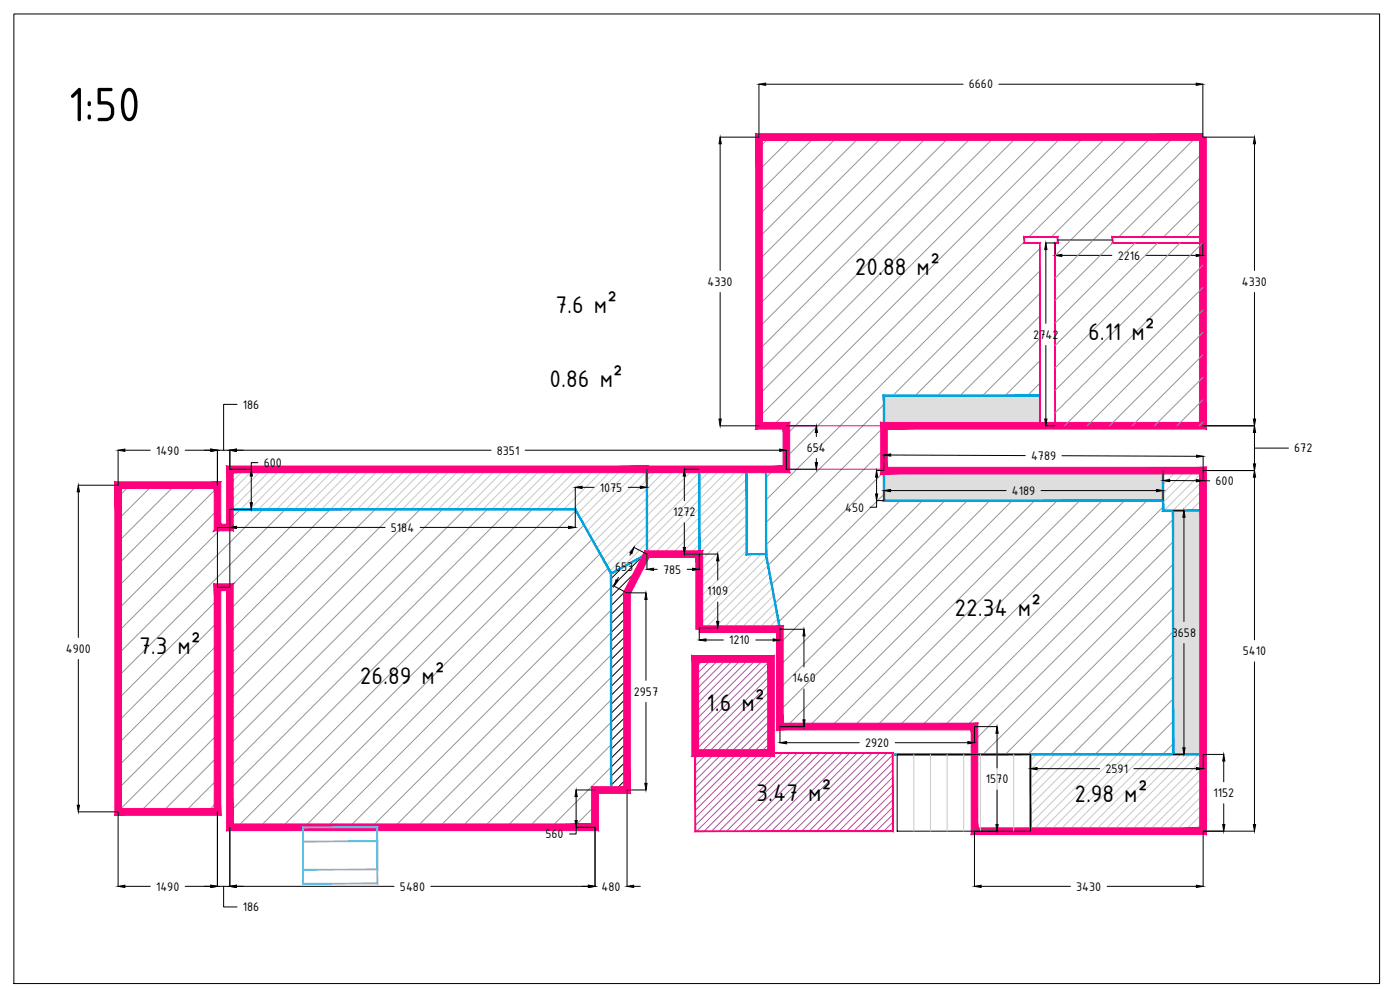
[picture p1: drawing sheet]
<svg xmlns="http://www.w3.org/2000/svg" width="420mm" height="297mm" viewBox="0 0 420 297" stroke-linecap="round" stroke-linejoin="round" font-family="sans-serif">
<!-- layer: 0 -->
<g fill="none" stroke="#939598" stroke-width=".3">
<path d="M231 41.1l-3.2 3.3M237.8 41.1l-10 10M244.5 41.1l-16.7 16.7M251.2 41.1l-23.4 23.5M258 41.1l-30.2 30.2M264.7 41.1l-36.9 36.9M271.4 41.1l-43.6 43.7M278.1 41.1l-50.3 50.4M284.9 41.1l-57.1 57.2M291.6 41.1l-63.8 63.9M298.4 41.1l-70.6 70.6M305.1 41.1l-77.3 77.3"/>
<path d="M311.8 41.1l-84 84.1M318.6 41.1l-86.6 86.7M325.3 41.1l-89.3 89.4M332 41.1l-96 96.1M338.8 41.1l-30 30M345.5 41.1l-29.9 30M352.2 41.1l-35.5 35.6M359 41.1l-42.3 42.3M361 45.8l-25.2 25.3M361 52.6l-18.5 18.5M361 59.4l-11.8 11.7M307.4 72.5l-77.5 77.5"/>
<path d="M312.1 74.5l-44.2 44.2M333.9 72.9l-17.2 17.3M340.7 72.9l-24 24M347.4 72.9l-30.7 30.8M354.2 72.9l-37.5 37.5M360.9 72.9l-44.2 44.2M361 66.1l-5 5M361 79.5l-44.3 44.4M312.1 81.3l-37.5 37.4M312.1 88l-30.7 30.7M312.1 94.8l-24 23.9M361 86.3l-41.5 41.5"/>
<path d="M361 93l-34.7 34.8M361 99.7l-28 28.1M312.1 101.5l-17.2 17.2M312.1 108.2l-10.5 10.5M312.1 115l-3.8 3.7M361 106.5l-21.3 21.3M361 113.2l-14.5 14.6M361 120l-7.8 7.8M265.3 121.4l-35.4 35.4M265.3 128.1l-35.4 35.4M265.3 134.8l-34.8 34.8M361 126.7l-1.1 1.1"/>
<path d="M39 145.6l-3.6 3.5M45.8 145.6l-10.4 10.3M52.5 145.6l-17.1 17M59.2 145.6l-23.8 23.7M65.2 146.3l-29.8 29.8M65.2 153l-29.8 29.8M66.8 158.2l-31.4 31.4M72.2 152.8l-3.2 3.2M78.9 152.8l-43.5 43.5M85.7 152.8l-50.3 50.2M92.4 152.8l-23.4 23.4M99.1 152.8l-30.1 30.2"/>
<path d="M105.9 152.8l-36.9 36.9M112.6 152.8l-43.6 43.7M119.4 152.8l-50.4 50.4M126.1 152.8l-57.1 57.1M132.8 152.8l-63.8 63.9M139.5 152.8l-70.5 70.6M146.3 152.8l-77.3 77.3M153 152.8l-84 84.1M159.7 152.8l-90.7 90.8M166.5 152.8l-95.4 95.4M172.9 153.2l-95.1 95M175.3 157.5l-90.7 90.7"/>
<path d="M232.4 140.8l-2.5 2.5M265.3 141.6l-33.7 33.7M265.3 148.3l-32.7 32.7M270.1 150.2l-36.4 36.4M276.9 150.2l-42.8 42.8M283.6 150.2l-49.5 49.5M290.3 150.2l-56.2 56.3M297.1 150.2l-63 63M303.8 150.2l-67.8 67.8M310.5 150.2l-67.7 67.8M317.3 150.2l-67.8 67.8M324 150.2l-67.8 67.8"/>
<path d="M330.8 150.2l-67.9 67.8M337.5 150.2l-67.8 67.8M344.2 150.2l-67.8 67.8M349.1 152.1l-65.9 65.9M352.1 155.8l-62.2 62.2M65.2 180l-29.8 29.8M177.7 161.8l-86.4 86.4M180.1 166.2l-82.1 82M182.5 170.5l-77.8 77.7M183.4 176.3l-71.9 71.9M352.1 162.6l-59.6 59.6M352.1 169.3l-57.1 57.1"/>
<path d="M352.1 176l-50.4 50.4M65.2 186.7l-29.8 29.8M65.2 193.4l-29.8 29.8M183.4 183.1l-65.1 65.1M183.4 189.8l-58.4 58.4M183.4 196.6l-51.7 51.6M352.1 182.8l-43.6 43.6M352.1 189.5l-36.9 36.9M352.1 196.3l-30.1 30.1M65.2 200.2l-29.8 29.8M65.2 206.9l-29.8 29.8M65.2 213.7l-29.8 29.8"/>
<path d="M183.4 203.3l-45 44.9M183.4 216.7l-31.5 31.5M183.4 210l-38.2 38.2M352.1 203l-23.4 23.4M352.1 209.7l-16.7 16.7M352.1 216.5l-9.9 9.9M65.2 220.4l-23.1 23.2M65.2 227.1l-16.4 16.5M65.2 233.8l-9.7 9.8M183.4 230.2l-18 18M183.4 237h-.1M183.4 223.5l-24.8 24.7"/>
<path d="M352.1 223.2l-3.2 3.2M65.2 240.6l-3 3M178.6 241.8l-6.5 6.4"/>
</g>
<g fill="none" stroke="#c7c8ca" stroke-width=".3">
<path d="M70.7 140.8l-1.7 1.8M73.4 140.8l-4.4 4.4M76.1 140.8l-7.1 7.2M78.8 140.8l-9.8 9.9M81.5 140.8l-12 12M84.2 140.8l-12 12M86.9 140.8l-12 12M89.6 140.8l-12 12M92.3 140.8l-12 12M95 140.8l-12 12M97.7 140.8l-12 12M100.3 140.8l-11.9 12"/>
<path d="M103.1 140.8l-12 12M105.8 140.8l-12.1 12M108.4 140.8l-12 12M111.1 140.8l-12 12M113.8 140.8l-12 12M116.5 140.8l-12 12M119.2 140.8l-12 12M121.9 140.8l-12 12M124.6 140.8l-12 12M127.3 140.8l-12 12M130 140.8l-12 12M132.7 140.8l-12 12"/>
<path d="M135.4 140.8l-12 12M138.1 140.8l-12 12M140.8 140.8l-12.1 12M143.5 140.8l-12 12M146.1 140.8l-11.9 12M148.9 140.8l-12.1 12M151.5 140.8l-12 12M154.2 140.8l-11.9 12M156.9 140.8l-12 12M159.6 140.8l-12 12M162.3 140.8l-12 12M165 140.8l-12 12"/>
<path d="M167.7 140.8l-12 12M170.4 140.8l-12 12M173.1 140.8l-12 12M175.8 140.8l-12 12M178.5 140.8l-12 12M181.2 140.8l-12 12M183.9 140.8l-12 12M186.6 140.8l-13.3 13.3M189.2 140.8l-14.9 15M192 140.8l-16.7 16.7M194.7 140.8l-18.5 18.4M197.3 140.8l-20.1 20.2"/>
<path d="M200 140.8l-21.8 21.9M202.7 140.8l-23.6 23.6M205.4 140.8l-25.3 25.4M208.1 140.8l-27 27.1M210.8 140.8l-28.8 28.8M213.5 140.8l-30.5 30.6M216.2 140.8l-29.4 29.4M218.9 140.8l-26.3 26.3M221.6 140.8l-25.5 25.4M224.1 141l-25.2 25.2M224.1 143.7l-22.5 22.5M224.1 146.4l-19.9 19.8"/>
<path d="M224.1 149.1l-17.2 17.1M224.1 151.8l-14.5 14.4M224.1 154.5l-14.2 14.2M224.1 157.2l-14.2 14.2M224.1 159.9l-14.2 14.2M350.5 141.2l-1.4 1.5M353.2 141.2l-4.1 4.2M355.9 141.2l-6.8 6.8M358.6 141.2l-9.5 9.5M361.1 141.4l-11.8 11.8M361.1 144.1l-9.1 9.1M361.1 146.8l-6.4 6.4"/>
<path d="M361.1 149.5l-3.7 3.7M361.1 152.2l-1 1M224.1 162.6l-14.2 14.2M224.1 165.3l-14.2 14.2M225.8 166.2l-15.9 16M228.5 166.2l-18.6 18.7M230.1 167.3l-20.2 20.3M230.5 169.6l-19.2 19.2M230.9 171.9l-16.9 16.9M231.4 174.2l-14.7 14.6M231.8 176.4l-12.4 12.4M232.2 178.7l-10.1 10.1"/>
<path d="M232.6 181l-7.8 7.8M233.1 183.3l-5.6 5.5M233.4 185.5l-3.2 3.3M233.9 187.8l-1 1M274.2 226.4v23M279.2 226.4v23M284.2 226.4v23M289.2 226.4v23M294.2 226.4v23M299.2 226.4v23M304.2 226.4v23M311.2 226.4l-1.9 1.9"/>
<path d="M313.9 226.4l-4.6 4.6M316.5 226.4l-7.2 7.3M319.2 226.4l-9.9 10M322 226.4l-12.7 12.7M324.6 226.4l-15.3 15.4M327.3 226.4l-18 18.1M330 226.4l-20.7 20.7M332.7 226.4l-23 23M335.4 226.4l-23 23M338.1 226.4l-23 23M340.8 226.4l-23 23M343.5 226.4l-23 23"/>
<path d="M346.2 226.4l-23.1 23M348.9 226.4l-23 23M351.6 226.4l-23.1 23M354.3 226.4l-23.1 23M357 226.4l-23.1 23M359.7 226.4l-23.1 23M361.1 227.7l-21.8 21.7M361.1 230.3l-19.1 19.1M361.1 233l-16.4 16.4M361.1 235.8l-13.7 13.6M361.1 238.4l-11 11M361.1 241.1l-8.3 8.3"/>
<path d="M361.1 243.8l-5.6 5.6M361.1 246.5l-2.9 2.9M361.1 249.2l-.2 .2"/>
</g>
<g fill="#dedede" stroke="#dedede" stroke-width=".3">
<path d="M265.3 118.7l46.8 9.1v-9.1zM265.3 118.7l46.8 9.1h-46.8z"/>
<path d="M265.3 141.2l83.8 9v-9zM265.3 141.2l83.8 9h-83.8z"/>
<path d="M352.1 153.2l9 73.2v-73.2zM352.1 153.2l9 73.2h-9z"/>
</g>
<g fill="none" stroke="#a953a0" stroke-width=".3">
<path d="M209.2 197.7l-.5 .5M211.4 197.7l-2.7 2.7M213.7 197.7l-5 5M215.9 197.7l-7.2 7.2M218.2 197.7l-9.5 9.5M220.4 197.7l-11.7 11.7M222.6 197.7l-13.9 14M224.9 197.7l-16.2 16.2M227.1 197.7l-18.4 18.5M229.4 197.7l-20.7 20.7M231.4 197.9l-22.7 22.7M231.4 200.2l-22.7 22.7"/>
<path d="M231.4 202.4l-22.7 22.7M231.4 204.7l-22.7 22.7M231.4 206.9l-22.7 22.8M231.4 209.2l-22.7 22.7M231.4 211.4l-22.7 22.7M231.4 213.7l-22.7 22.7M231.4 215.9l-22.7 22.7M231.4 218.1l-22.7 22.8M231.4 220.4l-22.7 22.7M231.4 222.6l-22.7 22.8M231.4 224.9l-22.7 22.7M232.6 226l-23.5 23.4"/>
<path d="M234.8 226l-23.5 23.4M237 226l-23.4 23.4M239.3 226l-23.5 23.4M241.5 226l-23.4 23.4M243.8 226l-23.5 23.4M246 226l-23.4 23.4M248.3 226l-23.5 23.4M250.5 226l-23.5 23.4M252.7 226l-23.4 23.4M255 226l-23.5 23.4M257.2 226l-23.4 23.4M259.5 226l-23.4 23.4"/>
<path d="M261.7 226l-23.4 23.4M264 226l-23.4 23.4M266.2 226l-23.4 23.4M267.9 226.5l-22.9 22.9M267.9 228.8l-20.6 20.6M267.9 231l-18.4 18.4M267.9 233.3l-16.1 16.1M267.9 235.5l-13.9 13.9M267.9 237.7l-11.6 11.7M267.9 240l-9.4 9.4M267.9 242.2l-7.2 7.2M267.9 244.5l-4.9 4.9"/>
<path d="M267.9 246.7l-2.7 2.7M267.9 249l-.4 .4"/>
</g>
<g fill="none" stroke="#000" stroke-width=".3">
<path d="M4.2 4.2h409.8v290.9h-409.8zM227.8 25.3v15.8h-11.7M229.8 25.3h59.2M299.8 25.3h59.2M361 25.3v15.8h15.5M216.1 43.1v38.1M376.5 43.1v38.1M313.9 72.9h2.8v3.8M313.9 74.9v22.1M317.4 72h16.5M318.7 76.6h15M343.9 76.6h15.1"/>
<path d="M361 72.9v3.8M216.1 87.8v37.9M376.5 87.8v37.9M313.9 103.6v22.1M35.4 135.1v10.5h-11.9M37.5 135.1h7.6M55.6 135.1h7.7M71 135.1h76.4M71.1 121.3h-4v13.8M77.4 138.8h-2v2h-6.4v-5.7h-3.8v10.5M157.6 135.1h76.4M216.1 127.8h11.7"/>
<path d="M236 127.8h9M236 135.1v5.7h9M245 129.8v1.2M245 137.6v1.2M265.3 136.5v4.3M267.3 136.5l40.4 .2M313.9 127.8h2.8M318.7 136.7l40.4 .2M361 127.8h15.5M361.1 136.9v4.3M376.5 134.5h10.2M376.5 129.8v9.4"/>
<path d="M23.5 147.6v43.7M65.2 158.2h3.8v18h-3.8zM71 158.2h44.6M75.4 152.8h-6.4v5.4M75.4 142.8v8M126.1 158.2h44.6M172.6 146.2v12M174.7 146.2h3.6M188.5 146.2h3.7M194.2 140.8v5.4M205.4 140.8h4.5M205.4 142.8v7.4"/>
<path d="M205.4 156.8v7.5M263.1 141.2h2.2M263.1 143.2v5M265.3 150.2h-2.2v2h-2M265.3 147.2v3M267.3 147.2h34.6M312.4 147.2h34.7M349.1 141.2v3M349.1 147.2v3M351 144.2h8M352.1 153.2h3.2M355.3 155.2v31.3"/>
<path d="M361.1 141.2h15.4M361.1 141.2l-.1 3 2.1 .1M376.5 143.2v48.8M184.2 175.9l4 2h5.7M185.6 173.2l-.4 .9M186.8 170.2l-3.4 3.5M188.2 179.6l-4.8 4.8M189.2 175.9l-5.8 5.8M189.3 166l-.3 .6M190.3 164.3l3.9 1.9v4.6M192 170.3l-8.6 8.7M192.6 167.1l-9.2 9.2"/>
<path d="M193.9 179.9v24.2M196.1 170.8h1.1M205.4 166.2h10M206.2 170.8h1.7M209.9 166.2v4.6M215.4 168.3v5.7M23.5 197.9v43.7M188.2 182.3l-4.8 4.8M188.2 185l-4.8 4.8M188.2 187.7l-4.8 4.8M188.2 190.4l-4.8 4.8M188.2 193.1l-4.8 4.8"/>
<path d="M188.2 195.8l-4.8 4.8M188.2 198.5l-4.8 4.8M211.9 192h5.2M215.4 188.4h-5.5v3.6M215.4 180.6v5.8M226.8 192h5.2M234.1 188.4v3.6M234.1 188.8h7.2M241.3 190.8v9.3M355.3 193.1v31.3M376.5 198.6v48.8M188.2 201.2l-4.8 4.8"/>
<path d="M188.2 203.9l-4.8 4.8M188.2 206.6l-4.8 4.8M188.2 209.3l-4.8 4.8M188.2 212l-4.8 4.7M188.2 214.6l-4.8 4.9M188.2 217.3l-4.8 4.9M193.9 210.7v24.3M241.3 206.7v9.3M241.3 218h-7.2v4.8M299.2 218h-6.7v4.8M172.9 237h5.7M172.9 239v7.2"/>
<path d="M188.2 220l-4.8 4.8M188.2 222.7l-4.8 4.8M188.2 225.4l-4.8 4.8M188.2 228.1l-4.8 4.8M188.2 230.8l-4.8 4.8M188.2 233.5l-3.5 3.5M188.2 236.2l-.9 .8M193.9 237h-5.7v28.9M236.1 222.8h21.8M268.7 222.8h21.8M269.3 226.4h40v23h-40zM299.2 220v10.4"/>
<path d="M299.2 237v10.4M309.3 226.4v4.2M311.2 230.6h18.8M340.3 230.6h18.7M352.1 226.4h3.2M367.3 228.3v6.3M367.3 226.4h-6.2v4.2M23.5 243.6h11.9v22.3M65.2 243.6v22.3h3.8v-17.7M170.9 250.2h2v-2h5.7v17.7M299.2 249.4h-6.7v16.5M367.3 241.2v6.2"/>
<path d="M376.5 249.4h-15.4v16.5M37.5 265.9h7.6M55.6 265.9h7.7M67.1 265.9v6.2h4M71 265.9h47.3M129.3 265.9h47.3M190.2 265.9h2M294.4 265.9h26.8M332.3 265.9h26.7"/>
</g>
<g fill="#00a5dd" stroke="#00a5dd" stroke-width=".3">
<path d="M265.1 118.5v9.3h.4zM265.1 118.5l.4 .5v8.8zM265.1 118.5l.4 .5 46.6-.5zM265.5 119l46.6-.5v.5z"/>
<path d="M351.8 153.2v73.2h.5zM351.8 153.2h.5v73.2z"/>
<path d="M265.1 150.4h84v-.4zM265.5 150h83.6l-84 .4zM265.1 141.2v9.2l.4-.4zM265.1 141.2h.4v8.8z"/>
<path d="M349.3 141.4h11.6l.3-.4zM348.8 141h12.4l-11.9 .4zM348.8 141l.5 12v-11.6zM348.8 141l.5 12-.5 .4zM348.8 153.4l12.1-.4h-11.6zM348.8 153.4l12.1-.4 .3 .4zM360.9 141.4v11.6l.3 .4zM360.9 141.4l.3-.4v12.4z"/>
<path d="M223.9 166.5l5.8-.4h-5.4zM223.9 166.5l5.8-.4 .4 .4zM229.7 141v25.1l.4 .4zM229.7 141l.4-.4v25.9zM224.3 141h5.4l.4-.4zM223.9 140.6h6.2l-5.8 .4zM223.9 140.6l.4 25.5v-25.1zM223.9 140.6l.4 25.5-.4 .4z"/>
<path d="M229.7 166.3l4.5 22.5-4.1-22.6zM229.7 166.3l4.5 22.5h-.3z"/>
<path d="M193.9 140.8v25.4h.5zM193.9 140.8h.5v25.4z"/>
<path d="M209.6 140.8v25.4h.5zM209.6 140.8h.5v25.4z"/>
<path d="M183.6 172.2l10.6-5.8-.1-.3zM183.2 172l10.9-5.9-10.5 6.1zM183.2 172l.4 65v-64.8zM183.2 172l.4 65h-.4z"/>
<path d="M172.6 153l10.6 19.2 .4-.2zM172.8 152.6l10.8 19.4-11-19zM69 153h103.6l.2-.4zM69 152.6h103.8l-103.8 .4z"/>
<path d="M309 226.4v23h.4zM309 226.4h.4v23z"/>
<path d="M267.9 226.6h93.2v-.5zM267.9 226.1h93.2l-93.2 .5z"/>
</g>
<g fill="#ff007f" stroke="#ff007f" stroke-width=".3">
<path d="M207.7 196.7l1.9 2 22.8-2zM209.6 198.7l22.8-2-2 2zM232.4 196.7l-2 2 2 28.2zM230.4 198.7l2 28.2-2-1.9zM207.7 226.9h24.7l-2-1.9zM207.7 226.9l1.9-1.9h20.8zM207.7 196.7v30.2l1.9-1.9zM207.7 196.7l1.9 2v26.3z"/>
<path d="M208.5 225.8l.3 .3 59.2-.3zM208.8 226.1l59.2-.3-.2 .3zM268 225.8l-.2 .3 .2 23.4zM267.8 226.1l.2 23.4-.2-.2zM208.5 249.5h59.5l-.2-.2zM208.5 249.5l.3-.2h59zM208.5 225.8v23.7l.3-.2zM208.5 225.8l.3 .3v23.2z"/>
<path d="M209.9 187.8v2l25.1-2zM209.9 189.8l25.1-2-1.9 2zM235 187.8l-1.9 2 1.9 27.2zM233.1 189.8l1.9 27.2-1.9 2zM235 217l-1.9 2 60.4-2zM233.1 219l60.4-2-2 2zM293.5 217l-2 2 2 29.4zM291.5 219l2 29.4-2 2zM293.5 248.4l-2 2 68.6-2zM291.5 250.4l68.6-2 1.9 2zM360.1 142.2v106.2l1.9 2zM360.1 142.2l1.9-2v110.2zM264.3 142.2h95.8l1.9-2zM264.3 142.2l2-2h95.7zM264.3 126.7v15.5l2-2zM264.3 126.7l2 2v11.5zM264.3 126.7l2 2 93.7-2zM266.3 128.7l93.7-2 2 2zM360 41.1v85.6l2 2zM360 41.1h2v87.6z"/>
<path d="M208.8 167.3v21.5h2.1zM208.8 167.3l2.1-2v23.5zM194.8 167.3h14l2.1-2zM193.6 165.3h17.3l-16.1 2zM193.6 165.3l-4.4 12.8 5.6-10.8zM193.6 165.3l-4.4 12.8-2-.5zM187.2 177.6l2 60.4v-59.9zM187.2 177.6l2 60.4-2-1.9zM179.6 238h9.6l-2-1.9zM177.6 236.1h9.6l-7.6 1.9zM177.6 236.1l2 13.1v-11.2zM177.6 236.1l2 13.1-2-2zM68 249.2h111.6l-2-2zM68 249.2l2-2h107.6zM68 177.2v72l2-2zM70 175.2v72l-2-70zM66.3 177.2h1.7l2-2zM64.3 175.2h5.7l-3.7 2zM64.3 175.2l2 69.4v-67.4zM64.3 175.2l2 69.4-2-2zM34.5 244.6h31.8l-2-2zM36.5 242.6h27.8l-29.8 2zM34.5 144.6v100l2-2zM34.5 144.6l2 2v96zM34.5 144.6l2 2 29.8-2zM36.5 146.6l29.8-2-2 2zM66.3 144.6l-2 2 2 10.7zM64.3 146.6l2 10.7-2 2zM66.3 157.3l-2 2 3.7-2zM64.3 159.3l3.7-2 2 2zM68 139.8v17.5l2 2zM68 139.8l2 2v17.5zM68 139.8l2 2 124.6-2zM70 141.8l124.6-2v2zM194.6 139.8v2l40.4-2zM194.6 141.8l40.4-2 2 2zM235 128.7v11.1l2 2zM235 128.7l2-2v15.1zM226.8 128.7h8.2l2-2zM228.8 126.7h8.2l-10.2 2zM226.8 40.1v88.6l2-2zM226.8 40.1l2 2v84.6zM226.8 40.1l2 2 132.2-2zM228.8 42.1l132.2-2v2z"/>
<path d="M316.6 72.8v55h.2zM316.6 72.8l.2 .2v54.8zM316.6 72.8l.2 .2 .5-.2zM316.8 73l.5-.2 .2 .2zM317.3 71.2v1.6l.2 .2zM317.3 71.2l.2-.2v2zM307.5 71.2h9.8l.2-.2zM307.3 71h10.2l-10 .2zM307.3 71l.2 1.8v-1.6zM307.3 71l.2 1.8-.2 .2zM307.3 73l4.9-.2h-4.7zM307.3 73l4.9-.2-.2 .2zM312 73l.2 54.8v-55zM312 73l.2 54.8h-.2z"/>
<path d="M333.8 73h27.2v-.2zM333.8 73l.2-.2h27zM333.8 71v2l.2-.2zM333.8 71l.2 .2v1.6zM333.8 71l.2 .2 27-.2zM334 71.2l27-.2v.2z"/>
</g>
<path d="M307.4 71.1h4.7M333.9 71.1h27.1M333.9 72.9h27.1M236 127.8h29.3v13h-29.3z" fill="none" stroke="#ff007f" stroke-width=".3"/>
<!-- layer: 0 -->
<g fill="#7f9fff" stroke="#7f9fff" stroke-width=".3">
<path d="M90.8 248.1l.2 .2 22.3-.2zM91 248.3l22.3-.2-.2 .2zM113.3 248.1l-.2 .2 .2 16.9zM113.1 248.3l.2 16.9-.2-.2zM90.8 265.2h22.5l-.2-.2zM91 265h22.1l-22.3 .2zM90.8 248.1v17.1l.2-.2zM90.8 248.1l.2 .2v16.7z"/>
<path d="M90.8 252.3l.2 .3 22.3-.3zM91 252.6l22.3-.3-.2 .3zM113.3 252.3l-.2 .3 .2 8.4zM113.1 252.6l.2 8.4-.2-.2zM90.8 261h22.5l-.2-.2zM90.8 261l.2-.2h22.1zM90.8 252.3v8.7l.2-.2zM90.8 252.3l.2 .3v8.2z"/>
</g>
<g fill="#000" stroke="#000" stroke-width=".3">
<path d="M227.8 25.3l2-.4v.7zM359 24.9l2 .4-2 .3zM216.1 41.1l.4 2h-.7zM376.5 41.1l.3 2h-.7zM313.9 72.9l.3 2h-.7zM316.7 76.6l2-.3v.7zM359 76.3l2 .3-2 .4zM35.4 135.1l2.1-.4v.7zM63.3 134.7l1.9 .4-1.9 .3zM69 135.1l2-.4v.7zM215.8 125.7h.7l-.4 2.1zM234 134.7l2 .4-2 .3z"/>
<path d="M245 127.8l.3 2h-.6zM244.7 138.8h.6l-.3 2zM265.3 136.5l2-.3v.7zM313.5 125.7h.7l-.3 2.1zM359.1 136.6l2 .3-2 .3zM376.1 125.7h.7l-.3 2.1zM376.5 127.8l.3 2h-.7zM376.1 139.2h.7l-.3 2zM23.5 145.6l.3 2h-.6zM69 158.2l2-.3v.7zM75.1 150.8h.6l-.3 2zM75.4 140.8l.3 2h-.6z"/>
<path d="M170.7 157.9l1.9 .3-1.9 .4zM172.6 146.2l2.1-.3v.7zM192.2 145.9l2 .3-2 .4zM205.4 140.8l.3 2h-.7zM263.1 141.2l.3 2h-.6zM262.8 148.2h.6l-.3 2zM265.3 147.2l2-.3v.6zM347.1 146.9l2 .3-2 .3zM349.1 144.2l1.9-.3v.6zM355.3 153.2l.4 2h-.7zM359 143.9l2 .3-2 .4zM376.5 141.2l.3 2h-.7z"/>
<path d="M184.9 173.9l.6 .3-1.2 1.7zM190.3 164.3l-.7 1.9-.6-.3zM193.9 177.9l.3 2h-.7zM194.2 170.8l1.9-.3v.7zM205 164.3h.7l-.3 1.9zM207.9 170.5l2 .3-2 .4zM215.4 166.2l.3 2.1h-.6zM209.9 192l2-.3v.7zM215.1 186.4h.6l-.3 2zM232 191.7l2.1 .3-2.1 .4zM241.3 188.8l.3 2h-.6zM241 216h.6l-.3 2z"/>
<path d="M172.9 237l.3 2h-.6zM193.5 235h.7l-.3 2zM234.1 222.8l2-.3v.7zM290.5 222.5l2 .3-2 .4zM299.2 218l.4 2h-.7zM309.3 230.6l1.9-.3v.7zM355 224.4h.7l-.4 2zM359 230.3l2.1 .3-2.1 .4zM367.3 226.4l.3 1.9h-.6zM23.2 241.6h.6l-.3 2zM172.6 246.2h.6l-.3 2zM298.9 247.4h.7l-.4 2z"/>
<path d="M367 247.4h.6l-.3 2zM376.1 247.4h.7l-.3 2zM35.4 265.9l2.1-.3v.7zM63.3 265.6l1.9 .3-1.9 .4zM69 265.9l2-.3v.7zM176.6 265.6l2 .3-2 .4zM188.2 265.9l2-.3v.7zM292.5 265.9l1.9-.3v.7zM359 265.6l2.1 .3-2.1 .4z"/>
</g>
<text font-size="15.5" x="20.3" y="36.4">1:50</text>
<g font-size="7.8">
<text x="256.6" y="82.4">20.88 м²</text>
<text x="166.7" y="93.9">7.6 м²</text>
<text x="326.5" y="102">6.11 м²</text>
<text x="164.9" y="116">0.86 м²</text>
<text x="286.4" y="185">22.34 м²</text>
<text x="41.8" y="196.3">7.3 м²</text>
<text x="108" y="205.3">26.89 м²</text>
<text x="212" y="213.3">1.6 м²</text>
<text x="227" y="240.2">3.47 м²</text>
<text x="322.4" y="240.7">2.98 м²</text>
</g>
<g font-size="4">
<text x="290.8" y="26.5">6660</text>
<text x="335.5" y="77.9">2216</text>
<text x="212.4" y="85.7">4330</text>
<text x="372.7" y="85.7">4330</text>
<text x="310.1" y="101.6">2742</text>
<text x="72.9" y="122.6">186</text>
<text x="46.8" y="136.4">1490</text>
<text x="149.1" y="136.4">8351</text>
<text x="242.1" y="135.6">654</text>
<text x="388.4" y="135.8">672</text>
<text x="79.1" y="140.1">600</text>
<text x="309.4" y="138">4789</text>
<text x="180" y="147.5">1075</text>
<text x="303.7" y="148.5">4189</text>
<text x="364.8" y="145.5">600</text>
<text x="202" y="154.9">1272</text>
<text x="253.6" y="153.5">450</text>
<text x="117.3" y="159.6">5184</text>
<text x="184.6" y="171.2">653</text>
<text x="199" y="172.1">785</text>
<text x="212.3" y="178.6">1109</text>
<text x="351.7" y="191.1">3658</text>
<text x="19.7" y="195.9">4900</text>
<text x="218.8" y="193.3">1210</text>
<text x="373" y="196.6">5410</text>
<text x="190.2" y="208.7">2957</text>
<text x="237.8" y="204.7">1460</text>
<text x="259.6" y="224.1">2920</text>
<text x="331.8" y="231.9">2591</text>
<text x="295.9" y="235">1570</text>
<text x="364.2" y="239.2">1152</text>
<text x="163.7" y="251.5">560</text>
<text x="46.8" y="267.3">1490</text>
<text x="120" y="267.3">5480</text>
<text x="180.5" y="267.3">480</text>
<text x="323" y="267.3">3430</text>
<text x="72.9" y="273.4">186</text>
</g>
</svg>
